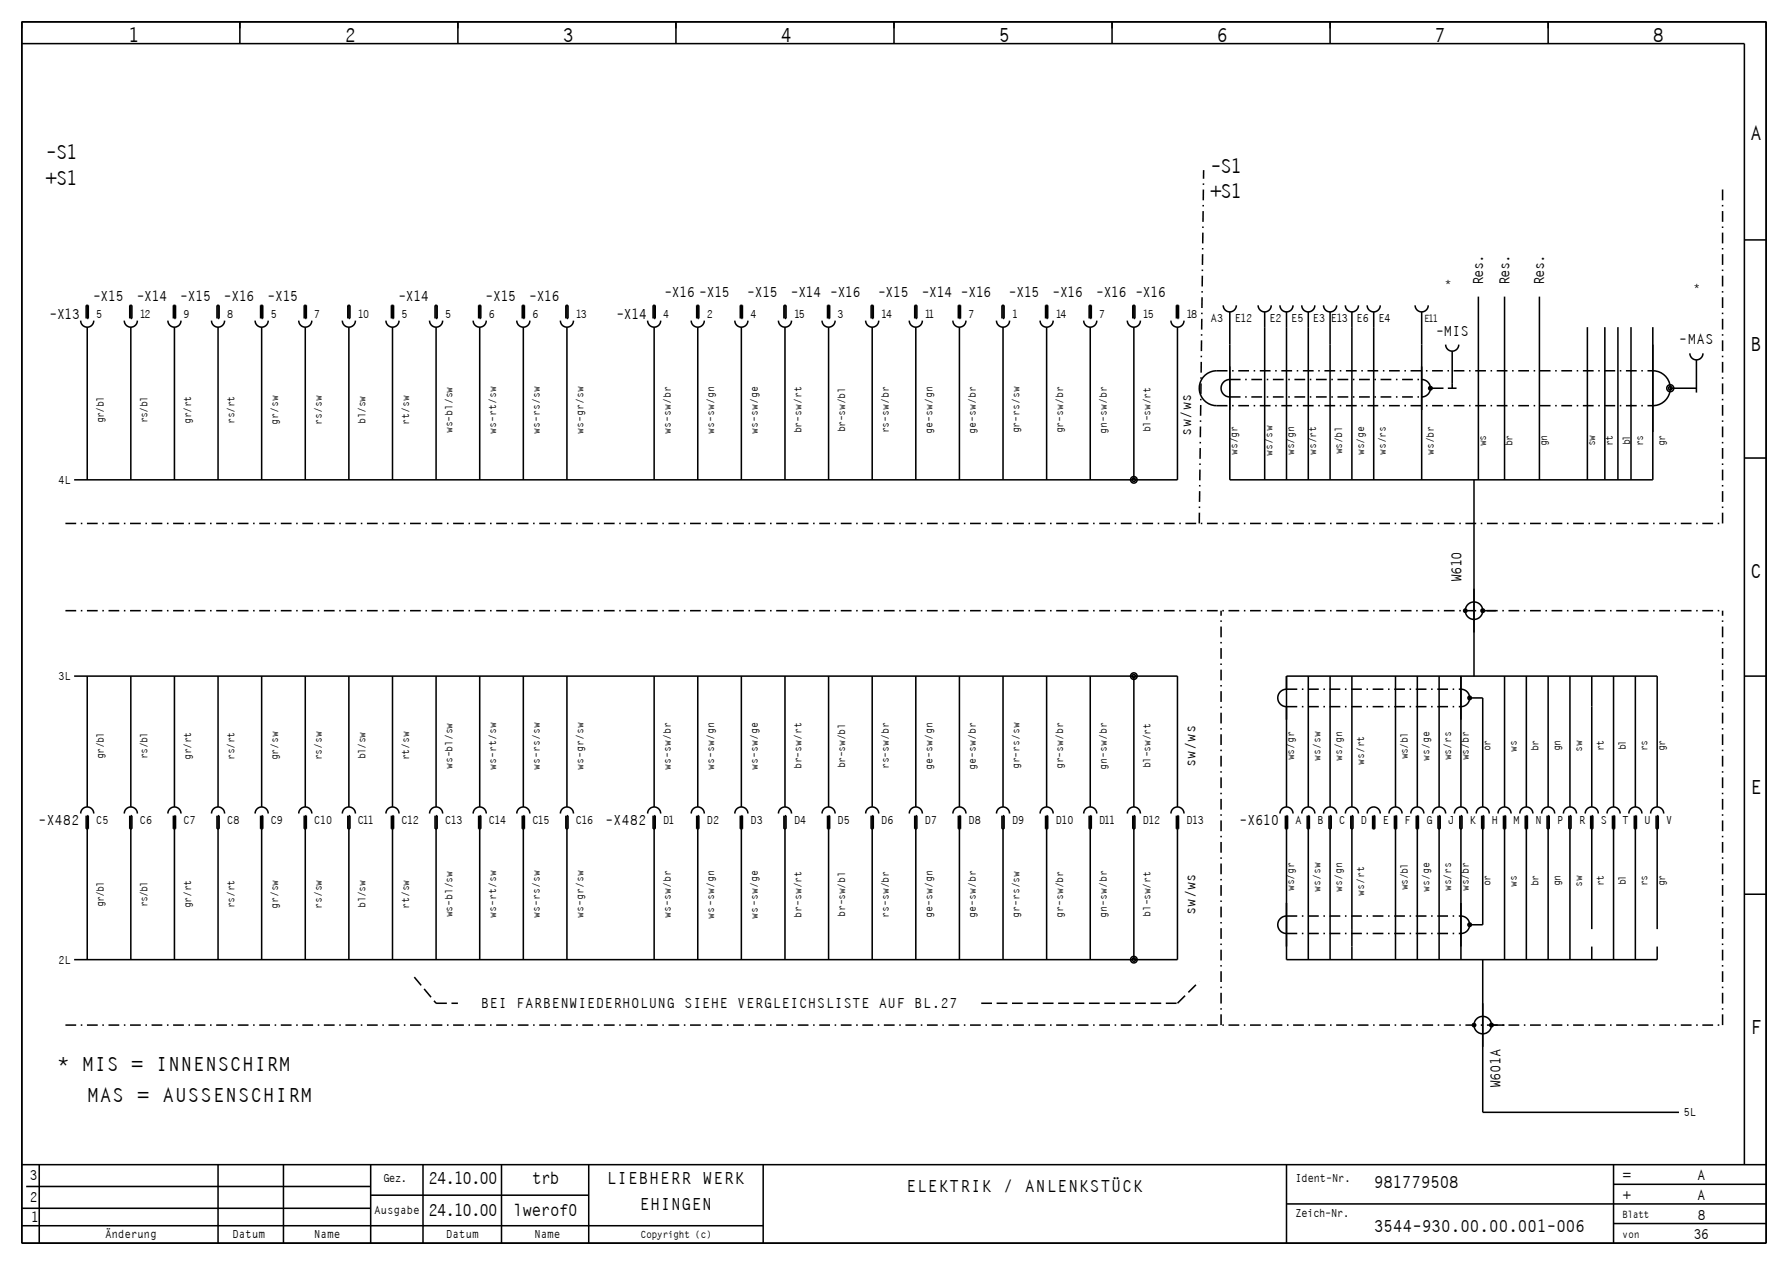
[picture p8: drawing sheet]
<svg xmlns="http://www.w3.org/2000/svg" width="410mm" height="290mm" viewBox="0 0 410 290" stroke-linecap="round" stroke-linejoin="round" font-family="sans-serif">
<g fill="none" stroke="#000" stroke-width=".35">
<path d="M5 5h400v280h-400zM5 10h395v257M55 5v5M105 5v5M155 5v5M205 5v5M255 5v5M305 5v5M355 5v5M400 55h5M18.5 73.5a1.5 1.5 0 0 0 1.5 1.5 1.5 1.5 0 0 0 1.5-1.5M20 70v3h.2v-3h-.4v3"/>
<path d="M20 75v35M28.5 73.5a1.5 1.5 0 0 0 1.5 1.5 1.5 1.5 0 0 0 1.5-1.5M30 70v3h.3v-3h-.5v3M30 75v35M38.5 73.5a1.5 1.5 0 0 0 1.5 1.5 1.5 1.5 0 0 0 1.5-1.5M40 70v3h.3v-3h-.6v3M40 75v35M48.5 73.5a1.5 1.5 0 0 0 1.5 1.5 1.5 1.5 0 0 0 1.5-1.5M50 70v3h.3v-3h-.6v3M50 75v35M58.5 73.5a1.5 1.5 0 0 0 1.5 1.5 1.5 1.5 0 0 0 1.5-1.5M60 70v3h.2v-3h-.5v3"/>
<path d="M60 75v35M68.5 73.5a1.5 1.5 0 0 0 1.5 1.5 1.5 1.5 0 0 0 1.5-1.5M70 70v3h.3v-3h-.5v3M70 75v35M78.5 73.5a1.5 1.5 0 0 0 1.5 1.5 1.5 1.5 0 0 0 1.5-1.5M80 70v3h.3v-3h-.6v3M80 75v35M88.5 73.5a1.5 1.5 0 0 0 1.5 1.5 1.5 1.5 0 0 0 1.5-1.5M90 70v3h.2v-3h-.4v3M90 75v35M98.5 73.5a1.5 1.5 0 0 0 1.5 1.5 1.5 1.5 0 0 0 1.5-1.5M100 70v3h.2v-3h-.4v3"/>
<path d="M100 75v35M108.5 73.5a1.5 1.5 0 0 0 1.5 1.5 1.5 1.5 0 0 0 1.5-1.5M110 70v3h.2v-3h-.5v3M110 75v35M118.5 73.5a1.5 1.5 0 0 0 1.5 1.5 1.5 1.5 0 0 0 1.5-1.5M120 70v3h.3v-3h-.5v3M120 75v35M128.5 73.5a1.5 1.5 0 0 0 1.5 1.5 1.5 1.5 0 0 0 1.5-1.5M130 70v3h.2v-3h-.4v3M130 75v35M148.5 73.5a1.5 1.5 0 0 0 1.5 1.5 1.5 1.5 0 0 0 1.5-1.5M150 70v3h.3v-3h-.5v3"/>
<path d="M150 75v35M158.5 73.5a1.5 1.5 0 0 0 1.5 1.5 1.5 1.5 0 0 0 1.5-1.5M160 70v3h.3v-3h-.5v3M160 75v35M168.5 73.5a1.5 1.5 0 0 0 1.5 1.5 1.5 1.5 0 0 0 1.5-1.5M170 70v3h.2v-3h-.5v3M170 75v35M178.5 73.5a1.5 1.5 0 0 0 1.5 1.5 1.5 1.5 0 0 0 1.5-1.5M180 70v3h.3v-3h-.6v3M180 75v35M188.5 73.5a1.5 1.5 0 0 0 1.5 1.5 1.5 1.5 0 0 0 1.5-1.5M190 70v3h.2v-3h-.4v3"/>
<path d="M190 75v35M198.5 73.5a1.5 1.5 0 0 0 1.5 1.5 1.5 1.5 0 0 0 1.5-1.5M200 70v3h.3v-3h-.6v3M200 75v35M208.5 73.5a1.5 1.5 0 0 0 1.5 1.5 1.5 1.5 0 0 0 1.5-1.5M210 70v3h.3v-3h-.5v3M210 75v35M218.5 73.5a1.5 1.5 0 0 0 1.5 1.5 1.5 1.5 0 0 0 1.5-1.5M220 70v3h.2v-3h-.4v3M220 75v35M228.5 73.5a1.5 1.5 0 0 0 1.5 1.5 1.5 1.5 0 0 0 1.5-1.5M230 70v3h.3v-3h-.6v3"/>
<path d="M230 75v35M238.5 73.5a1.5 1.5 0 0 0 1.5 1.5 1.5 1.5 0 0 0 1.5-1.5M240 70v3h.2v-3h-.4v3M240 75v35M248.5 73.5a1.5 1.5 0 0 0 1.5 1.5 1.5 1.5 0 0 0 1.5-1.5M250 70v3h.2v-3h-.4v3M250 75v35M258.5 73.5a1.5 1.5 0 0 0 1.5 1.5 1.5 1.5 0 0 0 1.5-1.5M260 70v3h.3v-3h-.6v3M260 75v35M268.5 73.5a1.5 1.5 0 0 0 1.5 1.5 1.5 1.5 0 0 0 1.5-1.5M270 70v3h.2v-3h-.4v3"/>
<path d="M270 75v35h-253M280.5 70a1.5 1.5 0 0 0 1.5 1.5 1.5 1.5 0 0 0 1.5-1.5M282 71.5v38.5h97v-35M288.5 70a1.5 1.5 0 0 0 1.5 1.5 1.5 1.5 0 0 0 1.5-1.5M290 71.5v38.5M293.5 70a1.5 1.5 0 0 0 1.5 1.5 1.5 1.5 0 0 0 1.5-1.5M295 71.5v38.5M298.5 70a1.5 1.5 0 0 0 1.5 1.5 1.5 1.5 0 0 0 1.5-1.5M300 71.5v38.5M303.5 70a1.5 1.5 0 0 0 1.5 1.5 1.5 1.5 0 0 0 1.5-1.5M305 71.5v38.5M308.5 70a1.5 1.5 0 0 0 1.5 1.5 1.5 1.5 0 0 0 1.5-1.5"/>
<path d="M310 71.5v38.5M313.5 70a1.5 1.5 0 0 0 1.5 1.5 1.5 1.5 0 0 0 1.5-1.5M315 71.5v38.5M324.5 70a1.5 1.5 0 0 0 1.5 1.5 1.5 1.5 0 0 0 1.5-1.5M326 71.5v38.5M331.5 79a1.5 1.5 0 0 0 1.5 1.5 1.5 1.5 0 0 0 1.5-1.5M339 68v42M345 68v42M353 68v42M364 75v35M368 75v35M371 75v35"/>
<path d="M374 75v35M279 85a4 4 0 0 0-4 4 4 4 0 0 0 4 4M282 87a2 2 0 0 0-2 2 2 2 0 0 0 2 2M326 87a2 2 0 0 1 2 2 2 2 0 0 1-2 2M328 89h3M332 89h2M333 80.5v8.5M379 85a4 4 0 0 1 4 4 4 4 0 0 1-4 4M383 89h6M387.5 81a1.5 1.5 0 0 0 1.5 1.5 1.5 1.5 0 0 0 1.5-1.5M389 82.5v7.5M338 110v45"/>
<path d="M400 105h5M17 155h253v30M20 155v30M30 155v30M40 155v30M50 155v30M60 155v30M70 155v30M80 155v30M90 155v30M100 155v30M110 155v30"/>
<path d="M120 155v30M130 155v30M150 155v30M160 155v30M170 155v30M180 155v30M190 155v30M200 155v30M210 155v30M220 155v30M230 155v30M240 155v30"/>
<path d="M250 155v30M260 155v30M295 158a2 2 0 0 0-2 2 2 2 0 0 0 2 2M300 155v30M305 155v30M310 155v30M320 155v30M325 155v30M330 155v30M335 158a2 2 0 0 1 2 2 2 2 0 0 1-2 2M335 155v30M337 160h3v25"/>
<path d="M340 140h3M345 155v30M350 155v30M355 155v30M360 155v30M365 155v30M370 155v30M375 155v30M400 155h5M18.5 186.5a1.5 1.5 0 0 1 1.5-1.5 1.5 1.5 0 0 1 1.5 1.5M19.8 187v3h.4v-3h-.2v33M28.5 186.5a1.5 1.5 0 0 1 1.5-1.5 1.5 1.5 0 0 1 1.5 1.5"/>
<path d="M29.8 187v3h.5v-3h-.3v33M38.5 186.5a1.5 1.5 0 0 1 1.5-1.5 1.5 1.5 0 0 1 1.5 1.5M39.7 187v3h.6v-3h-.3v33M48.5 186.5a1.5 1.5 0 0 1 1.5-1.5 1.5 1.5 0 0 1 1.5 1.5M49.7 187v3h.6v-3h-.3v33M58.5 186.5a1.5 1.5 0 0 1 1.5-1.5 1.5 1.5 0 0 1 1.5 1.5M59.7 187v3h.5v-3h-.2v33M68.5 186.5a1.5 1.5 0 0 1 1.5-1.5 1.5 1.5 0 0 1 1.5 1.5M69.8 187v3h.5v-3h-.3v33M78.5 186.5a1.5 1.5 0 0 1 1.5-1.5 1.5 1.5 0 0 1 1.5 1.5M79.7 187v3h.6v-3h-.3v33M88.5 186.5a1.5 1.5 0 0 1 1.5-1.5 1.5 1.5 0 0 1 1.5 1.5"/>
<path d="M89.8 187v3h.4v-3h-.2v33M98.5 186.5a1.5 1.5 0 0 1 1.5-1.5 1.5 1.5 0 0 1 1.5 1.5M99.8 187v3h.4v-3h-.2v33M108.5 186.5a1.5 1.5 0 0 1 1.5-1.5 1.5 1.5 0 0 1 1.5 1.5M109.7 187v3h.5v-3h-.2v33M118.5 186.5a1.5 1.5 0 0 1 1.5-1.5 1.5 1.5 0 0 1 1.5 1.5M119.8 187v3h.5v-3h-.3v33M128.5 186.5a1.5 1.5 0 0 1 1.5-1.5 1.5 1.5 0 0 1 1.5 1.5M129.8 187v3h.4v-3h-.2v33M148.5 186.5a1.5 1.5 0 0 1 1.5-1.5 1.5 1.5 0 0 1 1.5 1.5M149.8 187v3h.5v-3h-.3v33M158.5 186.5a1.5 1.5 0 0 1 1.5-1.5 1.5 1.5 0 0 1 1.5 1.5"/>
<path d="M159.8 187v3h.5v-3h-.3v33M168.5 186.5a1.5 1.5 0 0 1 1.5-1.5 1.5 1.5 0 0 1 1.5 1.5M169.7 187v3h.5v-3h-.2v33M178.5 186.5a1.5 1.5 0 0 1 1.5-1.5 1.5 1.5 0 0 1 1.5 1.5M179.7 187v3h.6v-3h-.3v33M188.5 186.5a1.5 1.5 0 0 1 1.5-1.5 1.5 1.5 0 0 1 1.5 1.5M189.8 187v3h.4v-3h-.2v33M198.5 186.5a1.5 1.5 0 0 1 1.5-1.5 1.5 1.5 0 0 1 1.5 1.5M199.7 187v3h.6v-3h-.3v33M208.5 186.5a1.5 1.5 0 0 1 1.5-1.5 1.5 1.5 0 0 1 1.5 1.5M209.8 187v3h.5v-3h-.3v33M218.5 186.5a1.5 1.5 0 0 1 1.5-1.5 1.5 1.5 0 0 1 1.5 1.5"/>
<path d="M219.8 187v3h.4v-3h-.2v33M228.5 186.5a1.5 1.5 0 0 1 1.5-1.5 1.5 1.5 0 0 1 1.5 1.5M229.7 187v3h.6v-3h-.3v33M238.5 186.5a1.5 1.5 0 0 1 1.5-1.5 1.5 1.5 0 0 1 1.5 1.5M239.8 187v3h.4v-3h-.2v33M248.5 186.5a1.5 1.5 0 0 1 1.5-1.5 1.5 1.5 0 0 1 1.5 1.5M249.8 187v3h.4v-3h-.2v33M258.5 186.5a1.5 1.5 0 0 1 1.5-1.5 1.5 1.5 0 0 1 1.5 1.5M259.7 187v3h.6v-3h-.3v33M268.5 186.5a1.5 1.5 0 0 1 1.5-1.5 1.5 1.5 0 0 1 1.5 1.5M269.8 187v3h.4v-3h-.2v33h-253M293.5 186.5a1.5 1.5 0 0 1 1.5-1.5 1.5 1.5 0 0 1 1.5 1.5"/>
<path d="M294.8 187v3h.5v-3h-.3v33h85v-3M295 185v-30h85v30M298.5 186.5a1.5 1.5 0 0 1 1.5-1.5 1.5 1.5 0 0 1 1.5 1.5M299.8 187v3h.4v-3h-.2v33M303.5 186.5a1.5 1.5 0 0 1 1.5-1.5 1.5 1.5 0 0 1 1.5 1.5M304.8 187v3h.4v-3h-.2v33M308.5 186.5a1.5 1.5 0 0 1 1.5-1.5 1.5 1.5 0 0 1 1.5 1.5M309.7 187v3h.5v-3h-.2v33M313.5 186.5a1.5 1.5 0 0 1 1.5-1.5 1.5 1.5 0 0 1 1.5 1.5M314.7 187v3h.6v-3h-.3v3M318.5 186.5a1.5 1.5 0 0 1 1.5-1.5 1.5 1.5 0 0 1 1.5 1.5M319.7 187v3h.6v-3h-.3v33"/>
<path d="M323.5 186.5a1.5 1.5 0 0 1 1.5-1.5 1.5 1.5 0 0 1 1.5 1.5M324.8 187v3h.5v-3h-.3v33M328.5 186.5a1.5 1.5 0 0 1 1.5-1.5 1.5 1.5 0 0 1 1.5 1.5M329.8 187v3h.4v-3h-.2v33M333.5 186.5a1.5 1.5 0 0 1 1.5-1.5 1.5 1.5 0 0 1 1.5 1.5M334.8 187v3h.4v-3h-.2v33M338.5 186.5a1.5 1.5 0 0 1 1.5-1.5 1.5 1.5 0 0 1 1.5 1.5M339.7 187v3h.5v-3h-.2v25h-3M343.5 186.5a1.5 1.5 0 0 1 1.5-1.5 1.5 1.5 0 0 1 1.5 1.5M344.7 187v3h.6v-3h-.3v33M348.5 186.5a1.5 1.5 0 0 1 1.5-1.5 1.5 1.5 0 0 1 1.5 1.5M349.7 187v3h.6v-3h-.3v33"/>
<path d="M353.5 186.5a1.5 1.5 0 0 1 1.5-1.5 1.5 1.5 0 0 1 1.5 1.5M354.8 187v3h.4v-3h-.2v33M358.5 186.5a1.5 1.5 0 0 1 1.5-1.5 1.5 1.5 0 0 1 1.5 1.5M359.8 187v3h.4v-3h-.2v33M363.5 186.5a1.5 1.5 0 0 1 1.5-1.5 1.5 1.5 0 0 1 1.5 1.5M364.8 187v3h.5v-3h-.3v26M368.5 186.5a1.5 1.5 0 0 1 1.5-1.5 1.5 1.5 0 0 1 1.5 1.5M369.7 187v3h.6v-3h-.3v33M373.5 186.5a1.5 1.5 0 0 1 1.5-1.5 1.5 1.5 0 0 1 1.5 1.5M374.7 187v3h.6v-3h-.3v33M378.5 186.5a1.5 1.5 0 0 1 1.5-1.5 1.5 1.5 0 0 1 1.5 1.5M379.7 187v3h.6v-3h-.3v26"/>
<path d="M295 210a2 2 0 0 0-2 2 2 2 0 0 0 2 2M335 210a2 2 0 0 1 2 2 2 2 0 0 1-2 2M340 220v35h45M365 217v3M400 205h5M342 235h3M5 277h80M5 267h400M6 272h79M9 267v18M50 267v18M65 267v18"/>
<path d="M85 267v18M85 274h50M97 267v18M115 267v18M135 267v18M175 267v18M295 267v18M295 276h110M370 267v18M370 271.5h35M5 281h170M370 280.5h35"/>
<circle cx="328" cy="89" r=".2"/>
<circle cx="328" cy="89" r=".4"/>
<circle cx="383" cy="89" r=".4"/>
<circle cx="383" cy="89" r=".8"/>
<circle cx="260" cy="110" r=".75"/>
<circle cx="260" cy="110" r=".37"/>
<circle cx="336" cy="140" r=".19"/>
<circle cx="336" cy="140" r=".38"/>
<circle cx="338" cy="140" r="2"/>
<circle cx="340" cy="140" r=".2"/>
<circle cx="340" cy="140" r=".4"/>
<circle cx="260" cy="155" r=".75"/>
<circle cx="260" cy="155" r=".37"/>
<circle cx="337" cy="160" r=".4"/>
<circle cx="337" cy="160" r=".2"/>
<circle cx="260" cy="220" r=".75"/>
<circle cx="260" cy="220" r=".37"/>
<circle cx="337" cy="212" r=".4"/>
<circle cx="337" cy="212" r=".2"/>
<circle cx="338" cy="235" r=".37"/>
<circle cx="338" cy="235" r=".19"/>
<circle cx="340" cy="235" r="2"/>
<circle cx="342" cy="235" r=".2"/>
<circle cx="342" cy="235" r=".4"/>
</g>
<g fill="none" stroke="#000" stroke-width=".35" stroke-dasharray="2.5 1.1 .4 1.1" stroke-linecap="butt">
<path d="M279 93h100M279 85h100M282 91h44M282 87h44M15 120h380M275 120l1-81M395 120v-77M15 140h380M295 158h40M295 162h40M295 214h40M295 210h40"/>
<path d="M15 235h380M280 235v-95M395 235v-95"/>
</g>
<path d="M95 224l5 6M100 230h5M225 230h45M270 230l5-5" fill="none" stroke="#000" stroke-width=".35" stroke-dasharray="2.5 1.1" stroke-linecap="butt"/>
<g font-size="4.5">
<text x="29.4" y="9.6">1</text>
<text x="79" y="9.6">2</text>
<text x="129" y="9.6">3</text>
<text x="179" y="9.6">4</text>
<text x="229" y="9.6">5</text>
<text x="279" y="9.6">6</text>
<text x="329" y="9.6">7</text>
<text x="379" y="9.6">8</text>
<text x="401.3" y="32.1">A</text>
<text x="10.5" y="36.6">-S1</text>
<text x="277.5" y="39.6">-S1</text>
<text x="10.5" y="42.5">+S1</text>
<text x="277.5" y="45.5">+S1</text>
<text x="401.3" y="80.6">B</text>
<text x="401.3" y="132.6">C</text>
<text x="401.3" y="182.1">E</text>
<text x="401.3" y="237.1">F</text>
<text x="13.2" y="245.6">* MIS = INNENSCHIRM</text>
<text x="20" y="252.6">MAS = AUSSENSCHIRM</text>
</g>
<g font-size="3.8">
<text x="98.2" y="271.3">24.10.00</text>
<text x="122" y="271.3">trb</text>
<text x="139.1" y="271.3">LIEBHERR WERK</text>
<text x="207.8" y="273.3">ELEKTRIK / ANLENKSTÛCK</text>
<text x="315" y="272.3">981779508</text>
<text x="98.2" y="278.8">24.10.00</text>
<text x="117.7" y="278.8">lwerof0</text>
<text x="146.7" y="277.3">EHINGEN</text>
<text x="315" y="282.3">3544-930.00.00.001-006</text>
</g>
<g font-size="3.2">
<text x="340.1" y="65.3" transform="rotate(-90 340.1 65.3)">Res.</text>
<text x="346.1" y="65.3" transform="rotate(-90 346.1 65.3)">Res.</text>
<text x="354.1" y="65.3" transform="rotate(-90 354.1 65.3)">Res.</text>
<text x="21.3" y="69.1">-X15</text>
<text x="31.3" y="69.1">-X14</text>
<text x="41.3" y="69.1">-X15</text>
<text x="51.3" y="69.1">-X16</text>
<text x="61.3" y="69.1">-X15</text>
<text x="91.3" y="69.1">-X14</text>
<text x="111.3" y="69.1">-X15</text>
<text x="121.3" y="69.1">-X16</text>
<text x="152.3" y="68.1">-X16 -X15</text>
<text x="171.3" y="68.1">-X15</text>
<text x="181.3" y="68.1">-X14 -X16</text>
<text x="201.3" y="68.1">-X15</text>
<text x="211.3" y="68.1">-X14 -X16</text>
<text x="231.3" y="68.1">-X15</text>
<text x="241.3" y="68.1">-X16</text>
<text x="251.3" y="68.1">-X16 -X16</text>
<text x="11.3" y="73.1">-X13</text>
<text x="141.3" y="73.1">-X14</text>
<text x="329.2" y="76.9">-MIS</text>
<text x="385" y="78.9">-MAS</text>
<text x="273.1" y="99.8" transform="rotate(-90 273.1 99.8)">sw/ws</text>
<text x="335.1" y="133.5" transform="rotate(-90 335.1 133.5)">W610</text>
<text x="274.1" y="175.8" transform="rotate(-90 274.1 175.8)">sw/ws</text>
<text x="8.7" y="189.1">-X482</text>
<text x="138.7" y="189.1">-X482</text>
<text x="284.2" y="189.1">-X610</text>
<text x="274.1" y="209.8" transform="rotate(-90 274.1 209.8)">sw/ws</text>
<text x="110.2" y="231.1">BEI FARBENWIEDERHOLUNG SIEHE VERGLEICHSLISTE AUF BL.27</text>
<text x="344.1" y="249.5" transform="rotate(-90 344.1 249.5)">W601A</text>
<text x="6.8" y="270.6">3</text>
<text x="6.8" y="275.6">2</text>
<text x="372.2" y="275.1">+</text>
<text x="372.2" y="270.6">=</text>
<text x="389.2" y="275.1">A</text>
<text x="389.2" y="270.6">A</text>
<text x="7.1" y="280.1">1</text>
<text x="389.3" y="279.6">8</text>
<text x="388.3" y="284.1">36</text>
</g>
<g font-size="2.5">
<text x="22" y="72.9">5</text>
<text x="32" y="72.9">12</text>
<text x="42" y="72.9">9</text>
<text x="52" y="72.9">8</text>
<text x="62" y="72.9">5</text>
<text x="72" y="72.9">7</text>
<text x="82" y="72.9">10</text>
<text x="92" y="72.9">5</text>
<text x="102" y="72.9">5</text>
<text x="112" y="72.9">6</text>
<text x="122" y="72.9">6</text>
<text x="132" y="72.9">13</text>
<text x="152" y="72.9">4</text>
<text x="162" y="72.9">2</text>
<text x="172" y="72.9">4</text>
<text x="182" y="72.9">15</text>
<text x="192" y="72.9">3</text>
<text x="202" y="72.9">14</text>
<text x="212" y="72.9">11</text>
<text x="222" y="72.9">7</text>
<text x="232" y="72.9">1</text>
<text x="242" y="72.9">14</text>
<text x="252" y="72.9">7</text>
<text x="262" y="72.9">15</text>
<text x="272" y="72.9">18</text>
<text x="277.6" y="73.9">A3</text>
<text x="283.1" y="73.9">E12</text>
<text x="291" y="73.9">E2</text>
<text x="296" y="73.9">E5</text>
<text x="301" y="73.9">E3</text>
<text x="305.1" y="73.9">E13</text>
<text x="311" y="73.9">E6</text>
<text x="316" y="73.9">E4</text>
<text x="13.3" y="110.9">4L</text>
<text x="13.3" y="155.9">3L</text>
<text x="22" y="188.9">C5</text>
<text x="32" y="188.9">C6</text>
<text x="42" y="188.9">C7</text>
<text x="52" y="188.9">C8</text>
<text x="62" y="188.9">C9</text>
<text x="72" y="188.9">C10</text>
<text x="82" y="188.9">C11</text>
<text x="92" y="188.9">C12</text>
<text x="102" y="188.9">C13</text>
<text x="112" y="188.9">C14</text>
<text x="122" y="188.9">C15</text>
<text x="132" y="188.9">C16</text>
<text x="152" y="188.9">D1</text>
<text x="162" y="188.9">D2</text>
<text x="172" y="188.9">D3</text>
<text x="182" y="188.9">D4</text>
<text x="192" y="188.9">D5</text>
<text x="202" y="188.9">D6</text>
<text x="212" y="188.9">D7</text>
<text x="222" y="188.9">D8</text>
<text x="232" y="188.9">D9</text>
<text x="242" y="188.9">D10</text>
<text x="252" y="188.9">D11</text>
<text x="262" y="188.9">D12</text>
<text x="272" y="188.9">D13</text>
<text x="297" y="188.9">A</text>
<text x="302" y="188.9">B</text>
<text x="307" y="188.9">C</text>
<text x="312" y="188.9">D</text>
<text x="317" y="188.9">E</text>
<text x="322" y="188.9">F</text>
<text x="327" y="188.9">G</text>
<text x="332" y="188.9">J</text>
<text x="337" y="188.9">K</text>
<text x="342" y="188.9">H</text>
<text x="347" y="188.9">M</text>
<text x="352" y="188.9">N</text>
<text x="357" y="188.9">P</text>
<text x="362" y="188.9">R</text>
<text x="367" y="188.9">S</text>
<text x="372" y="188.9">T</text>
<text x="377" y="188.9">U</text>
<text x="382" y="188.9">V</text>
<text x="13.3" y="220.9">2L</text>
<text x="386" y="255.9">5L</text>
<text x="87.9" y="270.9">Gez.</text>
<text x="297" y="270.9">Ident-Nr.</text>
<text x="85.8" y="278.4">Ausgabe</text>
<text x="297" y="278.9">Zeich-Nr.</text>
<text x="24.1" y="283.9">Ønderung</text>
<text x="53.2" y="283.9">Datum</text>
<text x="72" y="283.9">Name</text>
<text x="102.2" y="283.9">Datum</text>
<text x="122.5" y="283.9">Name</text>
</g>
<g font-size="2.3">
<text x="331.4" y="65.8">*</text>
<text x="388.4" y="66.8">*</text>
<text x="326.5" y="73.8">E11</text>
<text x="23.8" y="97" transform="rotate(-90 23.8 97)">gr/bl</text>
<text x="33.8" y="97" transform="rotate(-90 33.8 97)">rs/bl</text>
<text x="43.8" y="97.2" transform="rotate(-90 43.8 97.2)">gr/rt</text>
<text x="53.8" y="97.2" transform="rotate(-90 53.8 97.2)">rs/rt</text>
<text x="63.8" y="97.3" transform="rotate(-90 63.8 97.3)">gr/sw</text>
<text x="73.8" y="97.3" transform="rotate(-90 73.8 97.3)">rs/sw</text>
<text x="83.8" y="97.1" transform="rotate(-90 83.8 97.1)">bl/sw</text>
<text x="93.8" y="97.3" transform="rotate(-90 93.8 97.3)">rt/sw</text>
<text x="103.8" y="99.3" transform="rotate(-90 103.8 99.3)">ws-bl/sw</text>
<text x="113.8" y="99.5" transform="rotate(-90 113.8 99.5)">ws-rt/sw</text>
<text x="123.8" y="99.5" transform="rotate(-90 123.8 99.5)">ws-rs/sw</text>
<text x="133.8" y="99.5" transform="rotate(-90 133.8 99.5)">ws-gr/sw</text>
<text x="153.8" y="99.5" transform="rotate(-90 153.8 99.5)">ws-sw/br</text>
<text x="163.8" y="99.6" transform="rotate(-90 163.8 99.6)">ws-sw/gn</text>
<text x="173.8" y="99.6" transform="rotate(-90 173.8 99.6)">ws-sw/ge</text>
<text x="183.8" y="99.4" transform="rotate(-90 183.8 99.4)">br-sw/rt</text>
<text x="193.8" y="99.1" transform="rotate(-90 193.8 99.1)">br-sw/bl</text>
<text x="203.8" y="99.4" transform="rotate(-90 203.8 99.4)">rs-sw/br</text>
<text x="213.8" y="99.5" transform="rotate(-90 213.8 99.5)">ge-sw/gn</text>
<text x="223.8" y="99.4" transform="rotate(-90 223.8 99.4)">ge-sw/br</text>
<text x="233.8" y="99.4" transform="rotate(-90 233.8 99.4)">gr-rs/sw</text>
<text x="243.8" y="99.4" transform="rotate(-90 243.8 99.4)">gr-sw/br</text>
<text x="253.8" y="99.4" transform="rotate(-90 253.8 99.4)">gn-sw/br</text>
<text x="263.8" y="99.1" transform="rotate(-90 263.8 99.1)">bl-sw/rt</text>
<text x="373.8" y="101.9" transform="rotate(-90 373.8 101.9)">bl</text>
<text x="283.8" y="104.3" transform="rotate(-90 283.8 104.3)">ws/gr</text>
<text x="291.8" y="104.5" transform="rotate(-90 291.8 104.5)">ws/sw</text>
<text x="296.8" y="104.4" transform="rotate(-90 296.8 104.4)">ws/gn</text>
<text x="301.8" y="104.3" transform="rotate(-90 301.8 104.3)">ws/rt</text>
<text x="307.8" y="104.1" transform="rotate(-90 307.8 104.1)">ws/bl</text>
<text x="312.8" y="104.4" transform="rotate(-90 312.8 104.4)">ws/ge</text>
<text x="317.8" y="104.3" transform="rotate(-90 317.8 104.3)">ws/rs</text>
<text x="328.8" y="104.3" transform="rotate(-90 328.8 104.3)">ws/br</text>
<text x="340.8" y="102.3" transform="rotate(-90 340.8 102.3)">ws</text>
<text x="346.8" y="102.1" transform="rotate(-90 346.8 102.1)">br</text>
<text x="354.8" y="102.2" transform="rotate(-90 354.8 102.2)">gn</text>
<text x="365.8" y="102.3" transform="rotate(-90 365.8 102.3)">sw</text>
<text x="369.8" y="102.1" transform="rotate(-90 369.8 102.1)">rt</text>
<text x="376.8" y="102.1" transform="rotate(-90 376.8 102.1)">rs</text>
<text x="381.8" y="102.1" transform="rotate(-90 381.8 102.1)">gr</text>
<text x="23.8" y="174" transform="rotate(-90 23.8 174)">gr/bl</text>
<text x="33.8" y="174" transform="rotate(-90 33.8 174)">rs/bl</text>
<text x="341.8" y="172.1" transform="rotate(-90 341.8 172.1)">or</text>
<text x="347.8" y="172.3" transform="rotate(-90 347.8 172.3)">ws</text>
<text x="352.8" y="172.1" transform="rotate(-90 352.8 172.1)">br</text>
<text x="357.8" y="172.2" transform="rotate(-90 357.8 172.2)">gn</text>
<text x="362.8" y="172.3" transform="rotate(-90 362.8 172.3)">sw</text>
<text x="367.8" y="172.1" transform="rotate(-90 367.8 172.1)">rt</text>
<text x="372.8" y="171.9" transform="rotate(-90 372.8 171.9)">bl</text>
<text x="377.8" y="172.1" transform="rotate(-90 377.8 172.1)">rs</text>
<text x="381.8" y="172.1" transform="rotate(-90 381.8 172.1)">gr</text>
<text x="43.8" y="174.2" transform="rotate(-90 43.8 174.2)">gr/rt</text>
<text x="53.8" y="174.2" transform="rotate(-90 53.8 174.2)">rs/rt</text>
<text x="63.8" y="174.3" transform="rotate(-90 63.8 174.3)">gr/sw</text>
<text x="73.8" y="174.3" transform="rotate(-90 73.8 174.3)">rs/sw</text>
<text x="83.8" y="174.1" transform="rotate(-90 83.8 174.1)">bl/sw</text>
<text x="93.8" y="174.3" transform="rotate(-90 93.8 174.3)">rt/sw</text>
<text x="103.8" y="176.3" transform="rotate(-90 103.8 176.3)">ws-bl/sw</text>
<text x="113.8" y="176.5" transform="rotate(-90 113.8 176.5)">ws-rt/sw</text>
<text x="123.8" y="176.5" transform="rotate(-90 123.8 176.5)">ws-rs/sw</text>
<text x="133.8" y="176.5" transform="rotate(-90 133.8 176.5)">ws-gr/sw</text>
<text x="153.8" y="176.5" transform="rotate(-90 153.8 176.5)">ws-sw/br</text>
<text x="163.8" y="176.6" transform="rotate(-90 163.8 176.6)">ws-sw/gn</text>
<text x="173.8" y="176.6" transform="rotate(-90 173.8 176.6)">ws-sw/ge</text>
<text x="183.8" y="176.4" transform="rotate(-90 183.8 176.4)">br-sw/rt</text>
<text x="193.8" y="176.1" transform="rotate(-90 193.8 176.1)">br-sw/bl</text>
<text x="203.8" y="176.4" transform="rotate(-90 203.8 176.4)">rs-sw/br</text>
<text x="213.8" y="176.5" transform="rotate(-90 213.8 176.5)">ge-sw/gn</text>
<text x="223.8" y="176.4" transform="rotate(-90 223.8 176.4)">ge-sw/br</text>
<text x="233.8" y="176.4" transform="rotate(-90 233.8 176.4)">gr-rs/sw</text>
<text x="243.8" y="176.4" transform="rotate(-90 243.8 176.4)">gr-sw/br</text>
<text x="253.8" y="176.4" transform="rotate(-90 253.8 176.4)">gn-sw/br</text>
<text x="263.8" y="176.1" transform="rotate(-90 263.8 176.1)">bl-sw/rt</text>
<text x="296.8" y="174.3" transform="rotate(-90 296.8 174.3)">ws/gr</text>
<text x="302.8" y="174.5" transform="rotate(-90 302.8 174.5)">ws/sw</text>
<text x="307.8" y="174.4" transform="rotate(-90 307.8 174.4)">ws/gn</text>
<text x="312.8" y="175.3" transform="rotate(-90 312.8 175.3)">ws/rt</text>
<text x="322.8" y="174.1" transform="rotate(-90 322.8 174.1)">ws/bl</text>
<text x="327.8" y="174.4" transform="rotate(-90 327.8 174.4)">ws/ge</text>
<text x="332.8" y="174.3" transform="rotate(-90 332.8 174.3)">ws/rs</text>
<text x="336.8" y="174.3" transform="rotate(-90 336.8 174.3)">ws/br</text>
<text x="341.8" y="203.1" transform="rotate(-90 341.8 203.1)">or</text>
<text x="347.8" y="203.3" transform="rotate(-90 347.8 203.3)">ws</text>
<text x="352.8" y="203.1" transform="rotate(-90 352.8 203.1)">br</text>
<text x="357.8" y="203.2" transform="rotate(-90 357.8 203.2)">gn</text>
<text x="362.8" y="203.3" transform="rotate(-90 362.8 203.3)">sw</text>
<text x="367.8" y="203.1" transform="rotate(-90 367.8 203.1)">rt</text>
<text x="372.8" y="202.9" transform="rotate(-90 372.8 202.9)">bl</text>
<text x="377.8" y="203.1" transform="rotate(-90 377.8 203.1)">rs</text>
<text x="381.8" y="203.1" transform="rotate(-90 381.8 203.1)">gr</text>
<text x="23.8" y="208" transform="rotate(-90 23.8 208)">gr/bl</text>
<text x="33.8" y="208" transform="rotate(-90 33.8 208)">rs/bl</text>
<text x="43.8" y="208.2" transform="rotate(-90 43.8 208.2)">gr/rt</text>
<text x="53.8" y="208.2" transform="rotate(-90 53.8 208.2)">rs/rt</text>
<text x="63.8" y="208.3" transform="rotate(-90 63.8 208.3)">gr/sw</text>
<text x="73.8" y="208.3" transform="rotate(-90 73.8 208.3)">rs/sw</text>
<text x="83.8" y="208.1" transform="rotate(-90 83.8 208.1)">bl/sw</text>
<text x="93.8" y="208.3" transform="rotate(-90 93.8 208.3)">rt/sw</text>
<text x="296.8" y="204.3" transform="rotate(-90 296.8 204.3)">ws/gr</text>
<text x="302.8" y="204.5" transform="rotate(-90 302.8 204.5)">ws/sw</text>
<text x="307.8" y="204.4" transform="rotate(-90 307.8 204.4)">ws/gn</text>
<text x="312.8" y="205.3" transform="rotate(-90 312.8 205.3)">ws/rt</text>
<text x="322.8" y="204.1" transform="rotate(-90 322.8 204.1)">ws/bl</text>
<text x="327.8" y="204.4" transform="rotate(-90 327.8 204.4)">ws/ge</text>
<text x="332.8" y="204.3" transform="rotate(-90 332.8 204.3)">ws/rs</text>
<text x="336.8" y="204.3" transform="rotate(-90 336.8 204.3)">ws/br</text>
<text x="103.8" y="210.3" transform="rotate(-90 103.8 210.3)">ws-bl/sw</text>
<text x="113.8" y="210.5" transform="rotate(-90 113.8 210.5)">ws-rt/sw</text>
<text x="123.8" y="210.5" transform="rotate(-90 123.8 210.5)">ws-rs/sw</text>
<text x="133.8" y="210.5" transform="rotate(-90 133.8 210.5)">ws-gr/sw</text>
<text x="153.8" y="210.5" transform="rotate(-90 153.8 210.5)">ws-sw/br</text>
<text x="163.8" y="210.6" transform="rotate(-90 163.8 210.6)">ws-sw/gn</text>
<text x="173.8" y="210.6" transform="rotate(-90 173.8 210.6)">ws-sw/ge</text>
<text x="183.8" y="210.4" transform="rotate(-90 183.8 210.4)">br-sw/rt</text>
<text x="193.8" y="210.1" transform="rotate(-90 193.8 210.1)">br-sw/bl</text>
<text x="203.8" y="210.4" transform="rotate(-90 203.8 210.4)">rs-sw/br</text>
<text x="213.8" y="210.5" transform="rotate(-90 213.8 210.5)">ge-sw/gn</text>
<text x="223.8" y="210.4" transform="rotate(-90 223.8 210.4)">ge-sw/br</text>
<text x="233.8" y="210.4" transform="rotate(-90 233.8 210.4)">gr-rs/sw</text>
<text x="243.8" y="210.4" transform="rotate(-90 243.8 210.4)">gr-sw/br</text>
<text x="253.8" y="210.4" transform="rotate(-90 253.8 210.4)">gn-sw/br</text>
<text x="263.8" y="210.1" transform="rotate(-90 263.8 210.1)">bl-sw/rt</text>
<text x="372" y="279.3">Blatt</text>
<text x="146.9" y="283.8">Copyright (c)</text>
<text x="372" y="283.8">von</text>
</g>
</svg>
